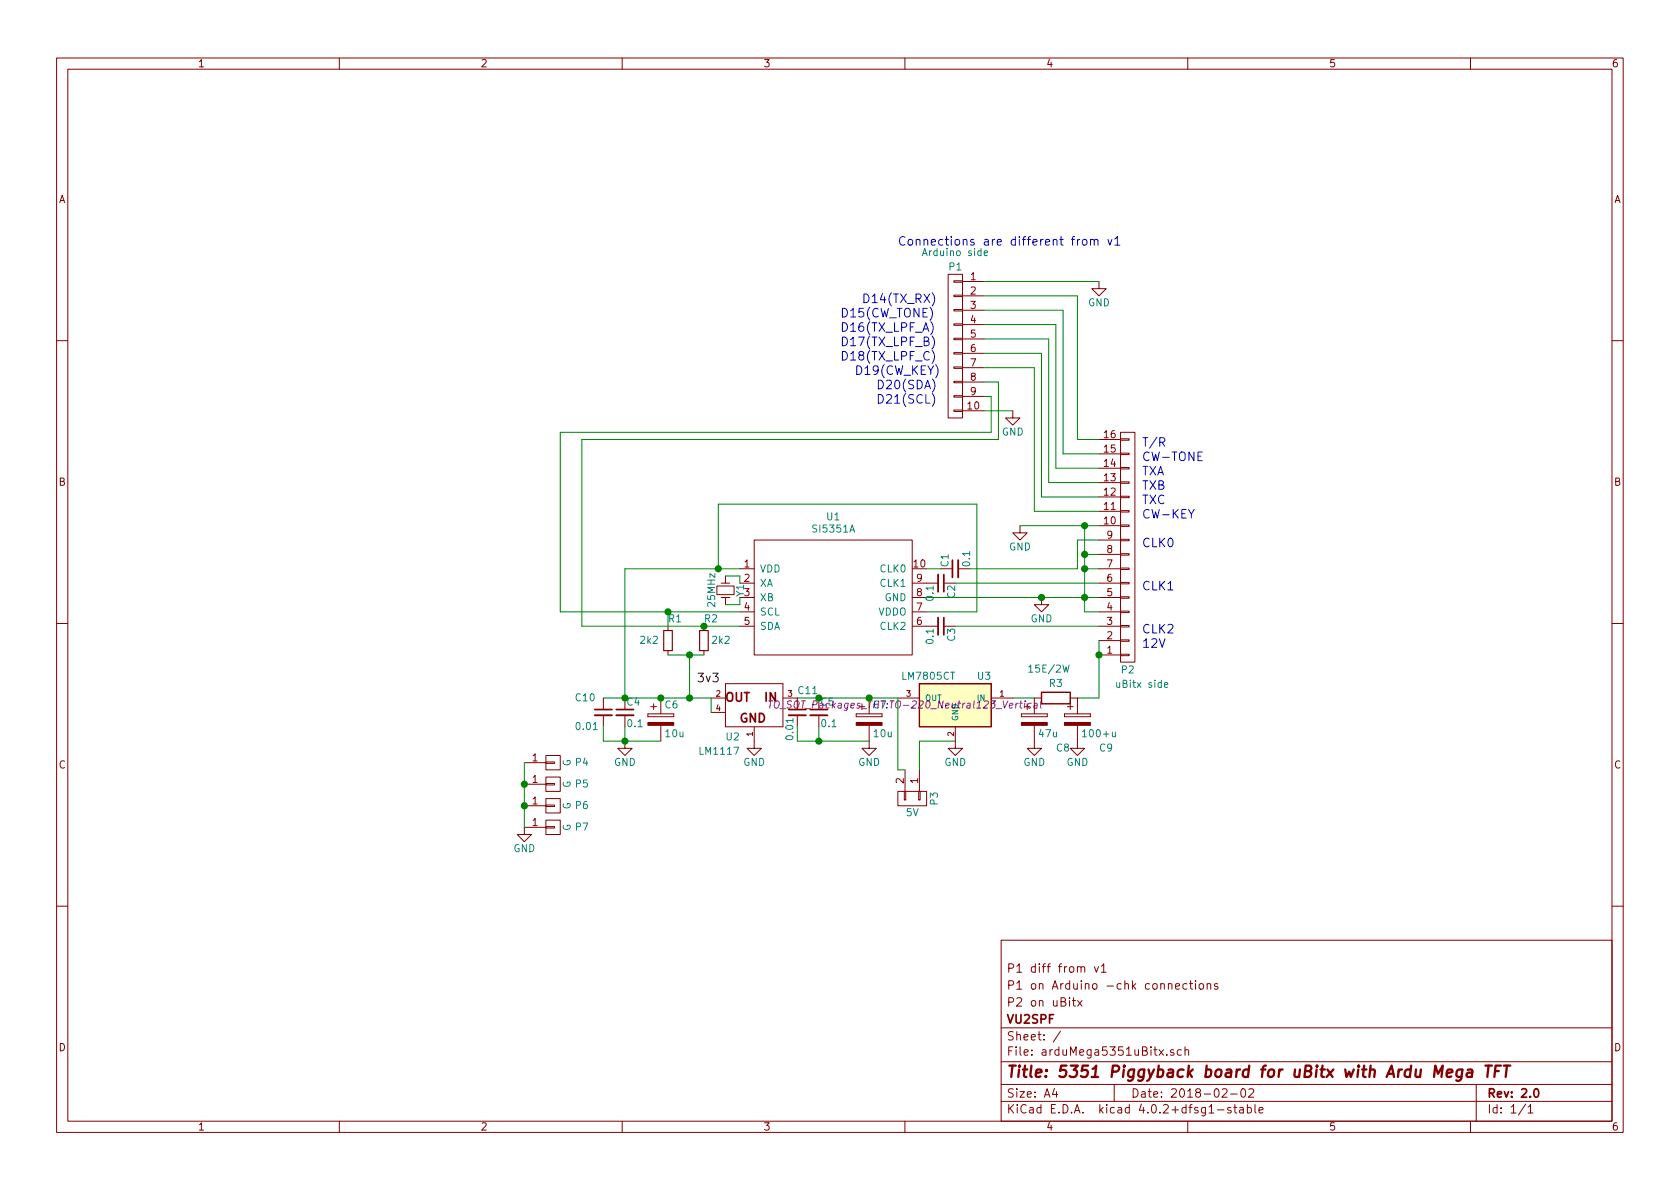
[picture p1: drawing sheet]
<svg xmlns="http://www.w3.org/2000/svg" width="297mm" height="210mm" viewBox="0 0 297 210" stroke-linecap="round" stroke-linejoin="round" font-family="sans-serif">
<g fill="none" stroke="#840000" stroke-width=".18">
<path d="M10 10.3h277v189.9h-277zM12 12.2h273v186.1h-273zM60 10.3v1.9M110 10.3v1.9M160 10.3v1.9M210 10.3v1.9M260 10.3v1.9M167.6 48.5h2.6v25.4h-2.6zM168.7 59.8h1.5v.3h-1.5zM168.7 57.3h1.5v.2h-1.5zM168.7 54.7h1.5v.3h-1.5zM168.7 52.2h1.5v.2h-1.5z"/>
<path d="M168.7 49.7h1.5v.2h-1.5zM170.2 49.8h3.8M170.2 52.3h3.8M170.2 54.9h3.8M170.2 57.4h3.8M170.2 59.9h3.8M194.3 49.8v1.2h1.3l-1.3 1.3-1.3-1.3h1.3M10 60.2h2M168.7 72.5h1.5v.3h-1.5zM168.7 70h1.5v.2h-1.5zM168.7 67.4h1.5v.3h-1.5zM168.7 64.9h1.5v.2h-1.5z"/>
<path d="M168.7 62.4h1.5v.2h-1.5zM170.2 62.5h3.8M170.2 65h3.8M170.2 67.6h3.8M170.2 70.1h3.8M170.2 72.6h3.8M179.1 72.6v1.3h1.2l-1.2 1.3-1.3-1.3h1.3M194.3 77.7h3.8M198.1 77.6h1.5v.2h-1.5zM198.1 76.4h2.6v40.7h-2.6zM285 60.2h2M133.3 95.5h28v20.3h-28z"/>
<path d="M180.3 93v1.2h1.3l-1.3 1.3-1.2-1.3h1.2M194.3 98h3.8M194.3 95.5h3.8M194.3 93h3.8M194.3 90.4h3.8M194.3 87.9h3.8M194.3 85.3h3.8M194.3 82.8h3.8M194.3 80.3h3.8M198.1 80.1h1.5v.3h-1.5zM198.1 82.7h1.5v.2h-1.5zM198.1 85.2h1.5v.3h-1.5z"/>
<path d="M198.1 87.8h1.5v.2h-1.5zM198.1 90.3h1.5v.2h-1.5zM198.1 92.8h1.5v.3h-1.5zM198.1 95.4h1.5v.2h-1.5zM198.1 97.9h1.5v.3h-1.5zM10 110.3h2M118.1 110.7v.8M118.1 115.1v.7M124.5 110.7v.8M124.5 115.1v.7M126.7 103.6h3.1v1.6h-3.1zM127.5 103.1h1.5"/>
<path d="M127.5 105.7h1.5M128.3 101.8v1.3M128.3 105.7v1.2M130.8 100.6h2.5M130.8 103.1h2.5M130.8 105.7h2.5M130.8 108.2h2.5M130.8 110.7h2.5M161.3 103.1h4.6M161.3 105.7h2.5M161.3 108.2h2.5M161.3 110.7h4.6"/>
<path d="M169.4 100.6h2M184.1 105.7v1.2h1.3l-1.3 1.3-1.2-1.3h1.2M194.3 100.6h3.8M194.3 103.1h3.8M194.3 105.7h3.8M194.3 108.2h3.8M194.3 110.7h3.8M194.3 115.8h3.8M194.3 113.3h3.8M198.1 100.5h1.5v.2h-1.5zM198.1 103h1.5v.2h-1.5zM198.1 105.5h1.5v.3h-1.5z"/>
<path d="M198.1 108.1h1.5v.2h-1.5zM198.1 110.6h1.5v.3h-1.5zM198.1 113.2h1.5v.2h-1.5zM198.1 115.7h1.5v.2h-1.5zM285 110.3h2M92.7 138.7h3.8M92.7 134.9h3.8M96.5 138.6h1.5v.2h-1.5zM96.5 137.4h2.6v2.5h-2.6zM96.5 134.7h1.5v.3h-1.5zM96.5 133.6h2.6v2.5h-2.6zM106.7 123.4v1.9"/>
<path d="M106.7 126.5v2M110.5 131.1v1.2h1.3l-1.3 1.3-1.3-1.3h1.3M110.5 126.5v2M114.6 126.2v.5zM114.6 126.7h4.5zM114.6 126.2h4.5zM115.1 125h1M115.6 124.5v1M116.8 123.4v2.8M116.8 128.3v2.8M119.1 126.2v.5zM125.7 123.4h2.6"/>
<path d="M125.7 126h2.6M128.3 120.9h10.1v7.6h-10.1zM133.3 128.5v3.8h1.3l-1.3 1.3-1.2-1.3h1.2M141 126.5v2M144.8 126.5v2M151.4 126.2v.5zM151.4 126.7h4.6zM151.4 126.2h4.6zM153.7 128.3v4h1.2l-1.2 1.3-1.3-1.3h1.3M156 126.2v.5zM158.7 139.9h5.1v2.6h-5.1zM158.7 123.4h3.9"/>
<path d="M159.9 139.9h.2v1.6h-.2zM160 136.1v3.8M162.4 139.9h.3v1.6h-.3zM162.6 136.1v3.8M168.9 128.5v3.8h1.3l-1.3 1.3-1.3-1.3h1.3M175.3 123.4h3.8M180.6 126.2v.5zM180.6 126.7h4.6zM180.6 126.2h4.6zM181.1 125h1M182.9 128.3v4h1.2l-1.2 1.3-1.3-1.3h1.3M184.1 123.4h-1.2v2.8"/>
<path d="M185.2 126.2v.5zM188.2 126.2v.5zM188.2 126.7h4.6zM188.2 126.2h4.6zM188.7 125h1M189.2 123.4h1.3v2.8M189.2 124.5v1M190.5 128.3v4h1.3l-1.3 1.3-1.3-1.3h1.3M192.8 126.2v.5zM92.7 142.5h3.8M96.5 146.2h1.5v.2h-1.5zM96.5 145h2.6v2.6h-2.6z"/>
<path d="M96.5 142.4h1.5v.2h-1.5zM96.5 141.2h2.6v2.6h-2.6zM96.5 146.3h-3.8v1.3h1.3l-1.3 1.2-1.3-1.2h1.3M10 160.2h2M177 166.3h108v32h-108zM189.6 176.9h.6M189.8 176.4v1.3l.4 .2M190.5 176.9l.8 1M191.1 171.1a.36 .36 0 0 1 .4-.2 .36 .36 0 0 1 .3 .2v.8M191.3 176.9l-.8 1M193.5 170.9l.4 1 .3-1M194.7 170.9l.4-.5v1.5"/>
<path d="M194.7 171.9h.9M207.8 174.4l.8-.1-.1-.3-.4-.1-.3 .2 .1 .7h.6M209.9 174l-.5-.1-.3 .3 .1 .6 .2 .1 .5-.1M210.3 173.9h.6M210.5 173.4v1.3l.4 .2M211.4 173.4v.2M211.4 173.9v1M212.1 174.1l.2-.2 .4 .2 .1 .5-.1 .2-.4 .1-.2-.1zM213.4 174.1l.2-.2 .4 .1 .1 .9M213.4 173.9v1M215.3 174a.37 .37 0 0 0-.6 .1l.1 .3 .5 .1 .1 .1-.3 .3-.4-.1M285 160.2h2"/>
<path d="M60 198.3v1.9M110 198.3v1.9M160 198.3v1.9M177 194.8h108M177 191.8h108M177 187.8h108M177 181.8h108M186.4 192.5l-.3 1h.9M186.8 193v1M187.5 182.3l-1.3 2M197 191.8v3M204.9 185.6l.8 1"/>
<path d="M205.7 185.6l-.8 1M206.3 186.5v.1M207.5 185.7a.37 .37 0 0 0-.6 .1l.1 .2 .5 .2 .1 .1-.2 .3-.5-.1M208.9 185.7l-.5-.1-.2 .3v.6l.2 .1 .5-.1M209.5 185.7l.2-.1 .4 .1 .1 .9M209.5 185.1v1.5M210 198.3v1.9M215.3 196.3h1.1M216.1 192.7l.2-.2h.4l.3 .5-1 1h1M217.6 193.5h1.1M217.6 195.9a.37 .37 0 0 0-.6 .1l.1 .3 .5 .1 .1 .1-.2 .3-.5-.1M218.1 195.8h.6"/>
<path d="M218.3 195.3v1.3l.4 .2M219.2 195.9h.6v.9M219.5 192.7l.2-.2a.81 .81 0 0 1 .6 .6 .81 .81 0 0 1-.3 .8l-.1 .1a.79 .79 0 0 1-.4-1.3zM219.8 196.2l-.4 .1-.3 .2 .3 .3 .4-.1M220.5 195.9l.5-.1 .3 .3-.2 .6h-.6M220.5 195.3v1.5M220.8 192.7l.2-.2h.4l.3 .5-1 1h1M221.9 195.3v1.3l.2 .2M222.6 196.3l.7-.1v-.3l-.5-.1-.2 .2 .1 .7h.6M260 198.3v1.9M261 191.8v6.5M269.7 195.2l-1.2 2"/>
<path d="M270.2 195.8l.4-.5v1.5M270.2 196.8h.8"/>
</g>
<path d="M168.4 99.1v3M166.9 101.6v3M166.9 109.2v3.1M105.2 125.5h3M109 125.5h3M139.4 125.5h3.1M143.3 125.5h3M271.3 192.7l.3-.2a.81 .81 0 0 1 .5 .6 .81 .81 0 0 1-.2 .8l-.2 .1a.79 .79 0 0 1-.4-1.3z" fill="none" stroke="#840000" stroke-width=".3"/>
<path d="M255.8 189.8l1-.2-.1-.4-.5-.1-.3 .3-.1 .9 .2 .1 .6-.1M258.6 189.1l-.2 1.6a.6 .6 0 0 1-.9 .3M258.6 189.2a.7 .7 0 0 0-1 .3v.8l.2 .1 .6-.1M259.5 189.2h.8l-.1 1.2M260.3 189.6l-.7 .1a.4 .4 0 0 0-.3 .3 .4 .4 0 0 0 .2 .4l.7-.1M262.6 188.4h1.2M263.2 188.4l-.2 2M264.3 189.4h.7M265.4 188.4h-1l-.2 2M265.9 188.4h1.1M266.4 188.4l-.2 2" fill="none" stroke="#840000" stroke-width=".41"/>
<path d="M117.3 111.5h1.6v3.6h-1.6zM123.7 111.5h1.5v3.6h-1.5z" fill="none" stroke="#840000" stroke-width=".2"/>
<path d="M169.4 99.1v3M165.9 101.6v3M165.9 109.2v3.1M105.2 126.5h3M109 126.5h3M139.4 126.5h3.1M143.3 126.5h3" fill="none" stroke="#840000" stroke-width=".33"/>
<g fill="#840000" stroke="#840000" stroke-width=".18">
<path d="M114.6 127.8h4.5v.5h-4.5z"/>
<path d="M151.4 127.8h4.6v.5h-4.6z"/>
<path d="M180.6 127.8h4.6v.5h-4.6z"/>
<path d="M188.2 127.8h4.6v.5h-4.6z"/>
</g>
<path d="M174 44.8l.6-.2-.1-.2-.3-.1-.2 .2 .1 .6h.4M205.9 121.1l.6-.1-.1-.2-.3-.1-.2 .2v.6h.5" fill="none" stroke="#008484" stroke-width=".18"/>
<path d="M162.6 120.9h12.7v7.6h-12.7z" fill="#ffffc2" stroke="#ffffc2" stroke-width=".18"/>
<path d="M162.6 120.9h12.7v7.6h-12.7zM184.1 122.4h5.1v2.1h-5.1z" fill="none" stroke="#840000" stroke-width=".25"/>
<path d="M136.3 123.9l-.2 1.3M137 124.1l.5-.2a.73 .73 0 0 1 .2 .8 .73 .73 0 0 1-.6 .5l-.1-.1a.86 .86 0 0 1 0-1zM182.3 124.4h-.3l-.3 .2v.5l.2 .1 .3-.1M182.9 124.4h.5l-.1 .8M183.4 124.7l-.6 .1v.2l.1 .2 .4-.1M184.1 123.9l-.2 1.1 .2 .2" fill="none" stroke="#840084" stroke-width=".18"/>
<g fill="none" stroke="#0000c2" stroke-width=".18">
<path d="M164.6 56.9a1.75 1.75 0 0 1 0 2.3M164.8 59.4a1.75 1.75 0 0 1 0 2.3M164.8 51.8a1.75 1.75 0 0 1 0 2.3M190.5 42.3v1.1M190.9 42.3l-.2 .1-.2 .2M191.5 42.4l.4-.1 .3 .3v.5l-.3 .3-.4-.1-.1-.2v-.5zM192.8 42.5l.1-.1a.36 .36 0 0 1 .6 .2v.8M192.8 42.3v1.1M193.5 42.6a.35 .35 0 0 1 .3-.3 .35 .35 0 0 1 .3 .3v.8M195.9 42.3l.3 1.1 .4-1.1M197.1 42.3l.5-.5v1.6M197.1 43.4h.9"/>
<path d="M164.8 61.9a1.75 1.75 0 0 1 0 2.4M164.8 69.6a1.75 1.75 0 0 1 0 2.3M164.9 67a1.75 1.75 0 0 1 0 2.3M210.1 90.1l.5 .8 .6-.8"/>
</g>
<g fill="none" stroke="#008400" stroke-width=".18">
<path d="M174 52.3h16.5v25.4h3.8M174 59.9h11.4v25.4h8.9M174 57.4h12.7v25.4h7.6M174 54.9h14v25.4h6.3M174 49.8h20.3M174 70.1h1.3v6.3h-76.2v31.8h31.7M174 67.6h2.5v10.1h-73.6v33h27.9M174 65h8.9v25.4h11.4M174 62.5h10.1v25.4h10.2M174 72.6h5.1M180.3 93h14M191.8 93v15.2h2.5"/>
<path d="M191.8 98h2.5M194.3 95.5h-3.8v5.1h-19.1M118.1 108.2v2.5M118.1 115.8h6.4M121.9 115.8v7.6M127 100.6v-11.5h45.7v19.1h-8.9M128.3 101.8h2.5v1.3M130.8 100.6h-20.3v22.8M130.8 105.7v1.2h-2.5M163.8 100.6h2.6M163.8 105.7h30.5M168.9 110.7h25.4"/>
<path d="M168.9 103.1h25.4M191.8 100.6h2.5M194.3 113.3v10.1h-3.8M92.7 134.9v11.4M106.7 128.5v2.6h10.1M106.7 123.4h19v2.6M110.5 128.5v2.6M141 128.5v2.6h12.7M141 123.4h17.7v12.7h1.3M144.8 128.5v2.6M168.9 131.1h-6.3v5M179.1 123.4h3.8"/>
</g>
<g fill="#008400" stroke="#008400" stroke-width=".25">
<circle cx="127" cy="100.6" r=".51"/>
<circle cx="110.5" cy="123.4" r=".51"/>
<circle cx="144.8" cy="123.4" r=".51"/>
<circle cx="153.7" cy="123.4" r=".51"/>
<circle cx="184.2" cy="105.7" r=".51"/>
<circle cx="191.8" cy="105.7" r=".51"/>
<circle cx="191.8" cy="100.6" r=".51"/>
<circle cx="191.8" cy="98" r=".51"/>
<circle cx="191.8" cy="93" r=".51"/>
<circle cx="194.3" cy="115.8" r=".51"/>
<circle cx="116.8" cy="123.4" r=".51"/>
<circle cx="121.9" cy="123.4" r=".51"/>
<circle cx="121.9" cy="115.8" r=".51"/>
<circle cx="118.1" cy="108.2" r=".51"/>
<circle cx="124.5" cy="110.7" r=".51"/>
<circle cx="92.7" cy="142.5" r=".51"/>
<circle cx="92.7" cy="138.7" r=".51"/>
<circle cx="144.8" cy="131.1" r=".51"/>
<circle cx="110.5" cy="131.1" r=".51"/>
</g>
<text font-size="2.8" fill="#840000" x="178" y="190.5">Title: 5351 Piggyback board for uBitx with Ardu Mega TFT</text>
<g font-size="2.1" fill="#0000c2">
<text x="158.7" y="43.4">Connections are different from v1</text>
<text x="152.4" y="53.6">D14(TX_RX)</text>
<text x="148.6" y="56.1">D15(CW_TONE)</text>
<text x="148.6" y="58.7">D16(TX_LPF_A)</text>
<text x="148.6" y="61.2">D17(TX_LPF_B)</text>
<text x="148.6" y="63.7">D18(TX_LPF_C)</text>
<text x="151.1" y="66.3">D19(CW_KEY)</text>
<text x="154.9" y="68.8">D20(SDA)</text>
<text x="154.9" y="71.4">D21(SCL)</text>
<text x="201.9" y="79">T/R</text>
<text x="201.9" y="81.5">CW-TONE</text>
<text x="201.9" y="84.1">TXA</text>
<text x="201.9" y="86.6">TXB</text>
<text x="201.9" y="89.1">TXC</text>
<text x="201.9" y="91.7">CW-KEY</text>
<text x="201.9" y="96.8">CLK0</text>
<text x="201.9" y="104.4">CLK1</text>
<text x="201.9" y="112">CLK2</text>
<text x="201.9" y="114.5">12V</text>
</g>
<text font-size="2.1" x="123.2" y="120.6">3v3</text>
<g font-size="2.1" fill="#840000">
<text x="128.2" y="124.1">OUT</text>
<text x="130.7" y="127.8">GND</text>
<text x="178" y="172">P1 diff from v1</text>
<text x="178" y="178">P2 on uBitx</text>
<text x="178" y="175">P1 on Arduino -chk connections</text>
<text x="178" y="184">Sheet: /</text>
<text x="178" y="181">VU2SPF</text>
<text x="178" y="186.7">File: arduMega5351uBitx.sch</text>
<text x="178" y="196.9">KiCad E.D.A. kicad 4.0.2+dfsg1-stable</text>
<text x="178" y="194.1">Size: A4</text>
<text x="200" y="194.1">Date: 2018-02-02</text>
<text x="263" y="194.1">Rev: 2.0</text>
<text x="263" y="196.9">Id: 1/1</text>
</g>
<text font-size="2.1" fill="#840084" x="135.2" y="124.1">IN</text>
<g font-size="1.8" fill="#840000">
<text x="35" y="11.9">1</text>
<text x="85" y="11.9">2</text>
<text x="135" y="11.9">3</text>
<text x="185" y="11.9">4</text>
<text x="235" y="11.9">5</text>
<text x="285" y="11.9">6</text>
<text x="10.4" y="35.9">A</text>
<text x="285.4" y="35.9">A</text>
<text x="171.6" y="49.5">1</text>
<text x="171.6" y="52.1">2</text>
<text x="171.6" y="54.6">3</text>
<text x="171.6" y="57.1">4</text>
<text x="171.6" y="59.7">5</text>
<text x="171.6" y="62.2">6</text>
<text x="171.6" y="64.8">7</text>
<text x="171.6" y="67.3">8</text>
<text x="171.6" y="69.8">9</text>
<text x="171.1" y="72.4">10</text>
<text x="195.2" y="77.5">16</text>
<text x="195.2" y="82.5">14</text>
<text x="195.2" y="80">15</text>
<text x="10.4" y="85.9">B</text>
<text x="195.2" y="87.6">12</text>
<text x="195.2" y="85.1">13</text>
<text x="285.4" y="85.9">B</text>
<text x="195.2" y="92.7">10</text>
<text x="195.2" y="90.2">11</text>
<text x="195.7" y="95.2">9</text>
<text x="131.6" y="100.3">1</text>
<text x="161.6" y="100.3">10</text>
<text x="195.7" y="100.3">7</text>
<text x="195.7" y="97.8">8</text>
<text x="131.6" y="102.9">2</text>
<text x="131.6" y="105.4">3</text>
<text x="131.6" y="107.9">4</text>
<text x="162.1" y="107.9">7</text>
<text x="162.1" y="105.4">8</text>
<text x="162.1" y="102.9">9</text>
<text x="195.7" y="107.9">4</text>
<text x="195.7" y="105.4">5</text>
<text x="195.7" y="102.9">6</text>
<text x="131.6" y="110.5">5</text>
<text x="162.1" y="110.5">6</text>
<text x="195.7" y="113">2</text>
<text x="195.7" y="110.5">3</text>
<text x="195.7" y="115.6">1</text>
<text x="137.7" y="125.3">TO_SOT_Packages_THT:TO-220_Neutral123_Vertical</text>
<text x="10.4" y="135.9">C</text>
<text x="94.1" y="134.6">1</text>
<text x="285.4" y="135.9">C</text>
<text x="94.1" y="142.2">1</text>
<text x="94.1" y="138.4">1</text>
<text x="159.8" y="138.5" transform="rotate(-90 159.8 138.5)">2</text>
<text x="162.3" y="138.5" transform="rotate(-90 162.3 138.5)">1</text>
<text x="94.1" y="146">1</text>
<text x="10.4" y="185.9">D</text>
<text x="285.4" y="185.9">D</text>
<text x="35" y="199.9">1</text>
<text x="85" y="199.9">2</text>
<text x="135" y="199.9">3</text>
<text x="185" y="199.9">4</text>
<text x="235" y="199.9">5</text>
<text x="285" y="199.9">6</text>
</g>
<g font-size="1.8" fill="#008484">
<text x="163.5" y="45.3">Arduino side</text>
<text x="167.8" y="47.8">P1</text>
<text x="192.4" y="54.1">GND</text>
<text x="177.1" y="77">GND</text>
<text x="143.9" y="94.2">SI5351A</text>
<text x="146.2" y="92">U1</text>
<text x="134.4" y="101.2">VDD</text>
<text x="155.7" y="101.2">CLK0</text>
<text x="167.7" y="100.2" transform="rotate(-90 167.7 100.2)">C1</text>
<text x="171.5" y="100" transform="rotate(-90 171.5 100)">0.1</text>
<text x="178.4" y="97.3">GND</text>
<text x="126.4" y="107.2" transform="rotate(-90 126.4 107.2)">25MHz</text>
<text x="131.5" y="105.5" transform="rotate(-90 131.5 105.5)">Y1</text>
<text x="134.4" y="103.8">XA</text>
<text x="134.4" y="106.3">XB</text>
<text x="155.7" y="103.8">CLK1</text>
<text x="156.3" y="106.3">GND</text>
<text x="165" y="106.1" transform="rotate(-90 165 106.1)">0.1</text>
<text x="168.9" y="105.7" transform="rotate(-90 168.9 105.7)">C2</text>
<text x="113.3" y="113.8">2k2</text>
<text x="118.2" y="110">R1</text>
<text x="124.6" y="110">R2</text>
<text x="126" y="113.8">2k2</text>
<text x="134.4" y="108.8">SCL</text>
<text x="134.4" y="111.4">SDA</text>
<text x="155.2" y="108.8">VDDO</text>
<text x="155.7" y="111.4">CLK2</text>
<text x="165" y="113.7" transform="rotate(-90 165 113.7)">0.1</text>
<text x="168.9" y="113.4" transform="rotate(-90 168.9 113.4)">C3</text>
<text x="182.2" y="110">GND</text>
<text x="182.3" y="118.9">15E/2W</text>
<text x="198.3" y="119.1">P2</text>
<text x="101.8" y="124">C10</text>
<text x="110.9" y="124.8">C4</text>
<text x="117.6" y="125.3">C6</text>
<text x="141.2" y="122.7">C11</text>
<text x="159.7" y="120.2">LM7805CT</text>
<text x="172.9" y="120.2">U3</text>
<text x="185.6" y="121.5">R3</text>
<text x="197.7" y="121.6">uBitx side</text>
<text x="102" y="129.1">0.01</text>
<text x="111" y="128.6">0.1</text>
<text x="117.7" y="130.3">10u</text>
<text x="128.4" y="130.9">U2</text>
<text x="140.3" y="130.7" transform="rotate(-90 140.3 130.7)">0.01</text>
<text x="145.3" y="128.6">0.1</text>
<text x="154.6" y="130.3">10u</text>
<text x="183.8" y="130.3">47u</text>
<text x="191.8" y="130.3">100+u</text>
<text x="100.9" y="135.6" transform="rotate(-90 100.9 135.6)">G</text>
<text x="101.8" y="135.4">P4</text>
<text x="108.5" y="135.4">GND</text>
<text x="123.9" y="133.4">LM1117</text>
<text x="131.4" y="135.4">GND</text>
<text x="151.7" y="135.4">GND</text>
<text x="167" y="135.4">GND</text>
<text x="180.9" y="135.4">GND</text>
<text x="186.8" y="132.9">C8</text>
<text x="188.5" y="135.4">GND</text>
<text x="194.4" y="132.9">C9</text>
<text x="100.9" y="143.2" transform="rotate(-90 100.9 143.2)">G</text>
<text x="100.9" y="139.4" transform="rotate(-90 100.9 139.4)">G</text>
<text x="101.8" y="143">P6</text>
<text x="101.8" y="139.2">P5</text>
<text x="165.8" y="142.3" transform="rotate(-90 165.8 142.3)">P3</text>
<text x="100.9" y="147" transform="rotate(-90 100.9 147)">G</text>
<text x="101.8" y="146.9">P7</text>
<text x="160.2" y="144.3">5V</text>
<text x="90.8" y="150.7">GND</text>
</g>
<g font-size="1.8" fill="#840084">
<text x="145.2" y="124.8">C5</text>
<text x="154.4" y="125.3">C7</text>
</g>
<g font-size="1.4" fill="#840000">
<text x="126.6" y="123.2">2</text>
<text x="126.6" y="125.7">4</text>
<text x="139.3" y="123.2">3</text>
<text x="160.3" y="123.2">3</text>
<text x="176.8" y="123.2">1</text>
<text x="133.1" y="130.2" transform="rotate(-90 133.1 130.2)">1</text>
<text x="168.7" y="130.2" transform="rotate(-90 168.7 130.2)">2</text>
</g>
<g font-size="1.4" fill="#008484">
<text x="163.6" y="123.9">OUT</text>
<text x="172.8" y="123.9">IN</text>
</g>
<text font-size="1.4" fill="#840084" x="169.4" y="127.5" transform="rotate(-90 169.4 127.5)">GND</text>
</svg>
